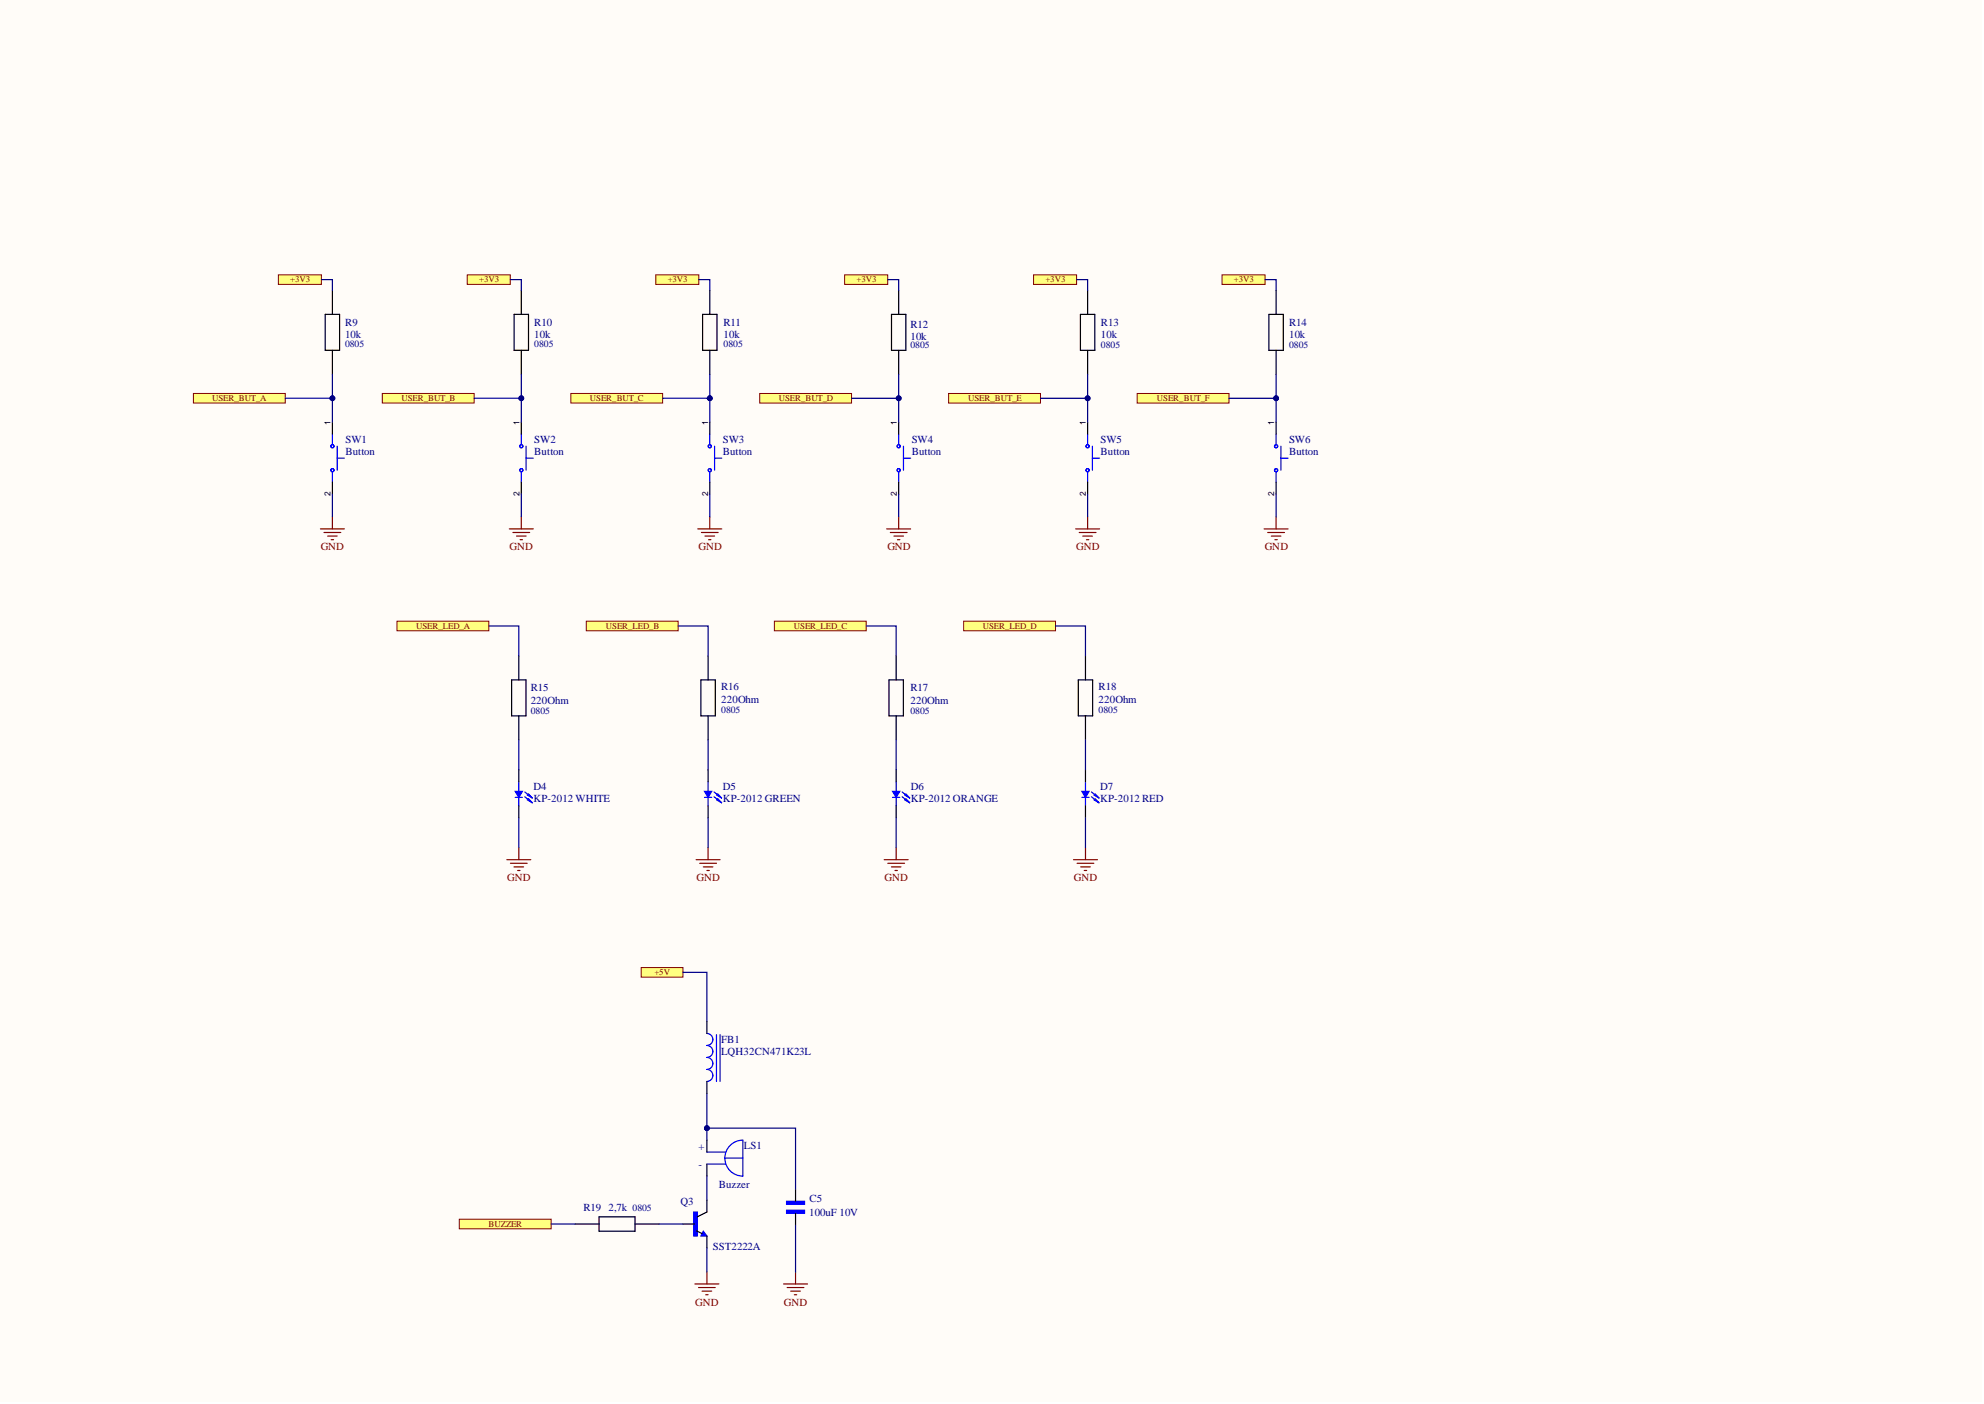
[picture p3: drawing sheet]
<svg xmlns="http://www.w3.org/2000/svg" width="420mm" height="297mm" viewBox="0 0 420 297" stroke-linecap="round" stroke-linejoin="round" font-family="sans-serif">
<g fill="#fffcf8">
<path d="M0 0h419.2v296.5h-419.2z" fill-rule="evenodd"/>
<path d="M0 0h419.2v296.5h-419.2z" fill-rule="evenodd"/>
</g>
<g fill="none" stroke="#00f" stroke-width=".25">
<path d="M70.3 91.9v2.1M70.3 99.9v2.1M71.3 94.4v5.1M71.3 96.9h1.6"/>
<circle cx="70.3" cy="94.4" r=".33"/>
<circle cx="70.3" cy="99.5" r=".33"/>
</g>
<path d="M68.8 66.5h3.1v7.6h-3.1zM70.3 61.4v5.1M70.3 74.1v5.1M70.3 89.3v2.6M70.3 102v2.5" fill="none" stroke="#000" stroke-width=".25"/>
<path d="M40.9 83.2h19.5v2.1h-19.5z" fill-rule="evenodd" fill="#ffff80"/>
<path d="M40.9 83.2h19.5v2.1h-19.5z" fill="none" stroke="#800000" stroke-width=".21"/>
<path d="M67.8 111.9h5.1M68.6 112.7h3.5M69.3 113.4h2M70.1 114.2h.5M70.3 109.4v2.5" fill="none" stroke="#800000" stroke-width=".25"/>
<g fill="none" stroke="#00f" stroke-width=".25">
<path d="M110.3 91.9v2.1M110.3 99.9v2.1M111.3 94.4v5.1M111.3 96.9h1.5"/>
<circle cx="110.3" cy="99.5" r=".33"/>
<circle cx="110.3" cy="94.4" r=".33"/>
</g>
<path d="M108.8 66.5h3v7.6h-3zM110.3 61.4v5.1M110.3 74.1v5.1M110.3 89.3v2.6M110.3 102v2.5" fill="none" stroke="#000" stroke-width=".25"/>
<path d="M80.9 83.2h19.4v2.1h-19.4z" fill-rule="evenodd" fill="#ffff80"/>
<path d="M80.9 83.2h19.4v2.1h-19.4z" fill="none" stroke="#800000" stroke-width=".21"/>
<path d="M107.8 111.9h5M108.5 112.7h3.6M109.3 113.4h2M110.1 114.2h.5M110.3 109.4v2.5" fill="none" stroke="#800000" stroke-width=".25"/>
<g fill="none" stroke="#00f" stroke-width=".25">
<path d="M150.2 91.9v2.1M150.2 99.9v2.1M151.2 94.4v5.1M151.2 96.9h1.5"/>
<circle cx="150.2" cy="99.5" r=".33"/>
<circle cx="150.2" cy="94.4" r=".33"/>
</g>
<path d="M148.7 66.5h3v7.6h-3zM150.2 61.4v5.1M150.2 74.1v5.1M150.2 89.3v2.6M150.2 102v2.5" fill="none" stroke="#000" stroke-width=".25"/>
<path d="M120.8 83.2h19.4v2.1h-19.4z" fill-rule="evenodd" fill="#ffff80"/>
<path d="M120.8 83.2h19.4v2.1h-19.4z" fill="none" stroke="#800000" stroke-width=".21"/>
<path d="M147.7 111.9h5M148.4 112.7h3.6M149.2 113.4h2M149.9 114.2h.5M150.2 109.4v2.5" fill="none" stroke="#800000" stroke-width=".25"/>
<g fill="none" stroke="#00f" stroke-width=".25">
<path d="M190.2 91.9v2.1M190.2 99.9v2.1M191.2 94.4v5.1M191.2 96.9h1.5"/>
<circle cx="190.2" cy="94.4" r=".33"/>
<circle cx="190.2" cy="99.5" r=".33"/>
</g>
<path d="M188.6 66.5h3.1v7.6h-3.1zM190.2 61.4v5.1M190.2 74.1v5.1M190.2 89.3v2.6M190.2 102v2.5" fill="none" stroke="#000" stroke-width=".25"/>
<path d="M160.7 83.2h19.5v2.1h-19.5z" fill-rule="evenodd" fill="#ffff80"/>
<path d="M160.7 83.2h19.5v2.1h-19.5z" fill="none" stroke="#800000" stroke-width=".21"/>
<path d="M187.6 111.9h5.1M188.4 112.7h3.5M189.1 113.4h2.1M189.9 114.2h.5M190.2 109.4v2.5" fill="none" stroke="#800000" stroke-width=".25"/>
<g fill="none" stroke="#00f" stroke-width=".25">
<path d="M230.1 91.9v2.1M230.1 99.9v2.1M231.1 94.4v5.1M231.1 96.9h1.6"/>
<circle cx="230.1" cy="94.4" r=".33"/>
<circle cx="230.1" cy="99.5" r=".33"/>
</g>
<path d="M228.6 66.5h3.1v7.6h-3.1zM230.1 61.4v5.1M230.1 74.1v5.1M230.1 89.3v2.6M230.1 102v2.5" fill="none" stroke="#000" stroke-width=".25"/>
<path d="M200.7 83.2h19.5v2.1h-19.5z" fill-rule="evenodd" fill="#ffff80"/>
<path d="M200.7 83.2h19.5v2.1h-19.5z" fill="none" stroke="#800000" stroke-width=".21"/>
<path d="M227.6 111.9h5.1M228.4 112.7h3.5M229.1 113.4h2M229.9 114.2h.5M230.1 109.4v2.5" fill="none" stroke="#800000" stroke-width=".25"/>
<g fill="none" stroke="#00f" stroke-width=".25">
<path d="M270 91.9v2.1M270 99.9v2.1M271 94.4v5.1M271 96.9h1.6"/>
<circle cx="270" cy="94.4" r=".33"/>
<circle cx="270" cy="99.5" r=".33"/>
</g>
<path d="M268.5 66.5h3v7.6h-3zM270 61.4v5.1M270 74.1v5.1M270 89.3v2.6M270 102v2.5" fill="none" stroke="#000" stroke-width=".25"/>
<path d="M240.6 83.2h19.4v2.1h-19.4z" fill-rule="evenodd" fill="#ffff80"/>
<path d="M240.6 83.2h19.4v2.1h-19.4z" fill="none" stroke="#800000" stroke-width=".21"/>
<path d="M267.5 111.9h5.1M268.2 112.7h3.6M269 113.4h2M269.8 114.2h.5M270 109.4v2.5" fill="none" stroke="#800000" stroke-width=".25"/>
<path d="M58.9 58.1h9.1v2.1h-9.1z" fill-rule="evenodd" fill="#ffff80"/>
<path d="M58.9 58.1h9.1v2.1h-9.1z" fill="none" stroke="#800000" stroke-width=".21"/>
<path d="M98.9 58.1h9.1v2.1h-9.1z" fill-rule="evenodd" fill="#ffff80"/>
<path d="M98.9 58.1h9.1v2.1h-9.1z" fill="none" stroke="#800000" stroke-width=".21"/>
<path d="M138.8 58.1h9.1v2.1h-9.1z" fill-rule="evenodd" fill="#ffff80"/>
<path d="M138.8 58.1h9.1v2.1h-9.1z" fill="none" stroke="#800000" stroke-width=".21"/>
<path d="M178.7 58.1h9.1v2.1h-9.1z" fill-rule="evenodd" fill="#ffff80"/>
<path d="M178.7 58.1h9.1v2.1h-9.1z" fill="none" stroke="#800000" stroke-width=".21"/>
<path d="M218.7 58.1h9.1v2.1h-9.1z" fill-rule="evenodd" fill="#ffff80"/>
<path d="M218.7 58.1h9.1v2.1h-9.1z" fill="none" stroke="#800000" stroke-width=".21"/>
<path d="M258.6 58.1h9.1v2.1h-9.1z" fill-rule="evenodd" fill="#ffff80"/>
<path d="M258.6 58.1h9.1v2.1h-9.1z" fill="none" stroke="#800000" stroke-width=".21"/>
<path d="M148.8 260.5l.8 1h-1.3z" fill="#00f"/>
<path d="M148.8 260.5l.8 1h-1.3z" fill="none" stroke="#00f" stroke-width=".25"/>
<path d="M146.8 256.4h.7v5.1h-.7z" fill-rule="evenodd" fill="#00f"/>
<path d="M146.8 256.4h.7v5.1h-.7z" fill="none" stroke="#00f" stroke-width=".25"/>
<path d="M121.7 259h5.1M126.8 257.4h7.6v3.1h-7.6zM134.4 259h5M144.5 259h2.5M149.6 253.9v2.5l-2.1 1M147.3 260.4l1.3 .6M149.6 261.5v2.5" fill="none" stroke="#000" stroke-width=".25"/>
<path d="M97.2 257.9h19.4v2.1h-19.4z" fill-rule="evenodd" fill="#ffff80"/>
<path d="M97.2 257.9h19.4v2.1h-19.4z" fill="none" stroke="#800000" stroke-width=".21"/>
<path d="M147 271.6h5.1M147.8 272.4h3.5M148.6 273.2h2M149.3 273.9h.5M149.6 269.1v2.5" fill="none" stroke="#800000" stroke-width=".25"/>
<path d="M135.7 204.7h8.8v2h-8.8z" fill-rule="evenodd" fill="#ffff80"/>
<path d="M135.7 204.7h8.8v2h-8.8z" fill="none" stroke="#800000" stroke-width=".21"/>
<path d="M166.4 254.1h3.8v.7h-3.8z" fill-rule="evenodd" fill="#00f"/>
<path d="M166.4 254.1h3.8v.7h-3.8z" fill="none" stroke="#00f" stroke-width=".25"/>
<path d="M166.4 256h3.8v.7h-3.8z" fill-rule="evenodd" fill="#00f"/>
<path d="M109 168.7h1.5M109.8 165.4v2M109.8 168.7v1.8M111 168.6l1.6 1.2M111 167.6l1.6 1.2M111.6 169.2l1 .6M111.6 168.2l1 .6M111.8 169l.8 .8M111.8 167.9l.8 .9M166.4 256h3.8v.7h-3.8z" fill="none" stroke="#00f" stroke-width=".25"/>
<path d="M168.3 251.6v2.5M168.3 256.7v2.5" fill="none" stroke="#000" stroke-width=".25"/>
<path d="M165.8 271.6h5.1M166.6 272.4h3.5M167.3 273.2h2M168.1 273.9h.5M168.3 269.1v2.5" fill="none" stroke="#800000" stroke-width=".25"/>
<path d="M109 167.4h1.5l-.7 1.3z" fill="#00f"/>
<path d="M109 167.4h1.5l-.7 1.3z" fill="none" stroke="#00f" stroke-width=".25"/>
<path d="M109.8 138.8v5M108.3 143.8h3v7.7h-3zM109.8 151.5v5M109.8 162.9v2.5M109.8 170.5v2.5" fill="none" stroke="#000" stroke-width=".25"/>
<path d="M109.8 179.3v2.6M107.2 181.9h5.1M108 182.6h3.6M108.8 183.4h2M109.5 184.2h.5" fill="none" stroke="#800000" stroke-width=".25"/>
<path d="M84 131.4h19.4v2.1h-19.4z" fill-rule="evenodd" fill="#ffff80"/>
<path d="M84 131.4h19.4v2.1h-19.4z" fill="none" stroke="#800000" stroke-width=".21"/>
<path d="M149.1 168.7h1.5M149.8 165.4v2M149.8 168.7v1.8M151.1 168.6l1.6 1.2M151.1 167.6l1.6 1.2M151.6 169.2l1.1 .6M151.6 168.2l1.1 .6M151.9 169l.8 .8M151.9 167.9l.8 .9" fill="none" stroke="#00f" stroke-width=".25"/>
<path d="M149.1 167.4h1.5l-.8 1.3z" fill="#00f"/>
<path d="M149.1 167.4h1.5l-.8 1.3z" fill="none" stroke="#00f" stroke-width=".25"/>
<path d="M149.8 138.8v5M148.3 143.8h3v7.7h-3zM149.8 151.5v5M149.8 162.9v2.5M149.8 170.5v2.5" fill="none" stroke="#000" stroke-width=".25"/>
<path d="M149.8 179.3v2.6M147.3 181.9h5.1M148.1 182.6h3.5M148.8 183.4h2M149.6 184.2h.5" fill="none" stroke="#800000" stroke-width=".25"/>
<path d="M124.1 131.4h19.4v2.1h-19.4z" fill-rule="evenodd" fill="#ffff80"/>
<path d="M124.1 131.4h19.4v2.1h-19.4z" fill="none" stroke="#800000" stroke-width=".21"/>
<path d="M188.9 168.7h1.5M189.6 165.4v2M189.6 168.7v1.8M190.9 168.6l1.6 1.2M190.9 167.6l1.6 1.2M191.4 169.2l1.1 .6M191.4 168.2l1.1 .6M191.7 169l.8 .8M191.7 167.9l.8 .9" fill="none" stroke="#00f" stroke-width=".25"/>
<path d="M188.9 167.4h1.5l-.8 1.3z" fill="#00f"/>
<path d="M188.9 167.4h1.5l-.8 1.3z" fill="none" stroke="#00f" stroke-width=".25"/>
<path d="M189.6 138.8v5M188.1 143.8h3v7.7h-3zM189.6 151.5v5M189.6 162.9v2.5M189.6 170.5v2.5" fill="none" stroke="#000" stroke-width=".25"/>
<path d="M189.6 179.3v2.6M187.1 181.9h5.1M187.9 182.6h3.5M188.6 183.4h2M189.4 184.2h.5" fill="none" stroke="#800000" stroke-width=".25"/>
<path d="M163.9 131.4h19.4v2.1h-19.4z" fill-rule="evenodd" fill="#ffff80"/>
<path d="M163.9 131.4h19.4v2.1h-19.4z" fill="none" stroke="#800000" stroke-width=".21"/>
<path d="M228.9 168.7h1.5M229.7 165.4v2M229.7 168.7v1.8M230.9 168.6l1.6 1.2M230.9 167.6l1.6 1.2M231.5 169.2l1 .6M231.5 168.2l1 .6M231.7 169l.8 .8M231.7 167.9l.8 .9" fill="none" stroke="#00f" stroke-width=".25"/>
<path d="M228.9 167.4h1.5l-.7 1.3z" fill="#00f"/>
<path d="M228.9 167.4h1.5l-.7 1.3z" fill="none" stroke="#00f" stroke-width=".25"/>
<path d="M229.7 138.8v5M228.2 143.8h3v7.7h-3zM229.7 151.5v5M229.7 162.9v2.5M229.7 170.5v2.5" fill="none" stroke="#000" stroke-width=".25"/>
<path d="M229.7 179.3v2.6M227.1 181.9h5.1M227.9 182.6h3.6M228.7 183.4h2M229.4 184.2h.5" fill="none" stroke="#800000" stroke-width=".25"/>
<path d="M203.9 131.4h19.4v2.1h-19.4z" fill-rule="evenodd" fill="#ffff80"/>
<path d="M203.9 131.4h19.4v2.1h-19.4z" fill="none" stroke="#800000" stroke-width=".21"/>
<path d="M149.6 218.6a1.27 1.27 0 0 1 1.2 1.3 1.27 1.27 0 0 1-1.2 1.3 1.27 1.27 0 0 1 1.2 1.3 1.27 1.27 0 0 1-1.2 1.2 1.27 1.27 0 0 1 1.2 1.3 1.27 1.27 0 0 1-1.2 1.3 1.27 1.27 0 0 1 1.2 1.2 1.27 1.27 0 0 1-1.2 1.3M151.6 218.9v9.9M152.4 218.9v9.9M149.6 246.3h3.9M149.6 243.7h3.9M153.4 245h3.8M154.5 242.3a3.8 3.8 0 0 1 2.7-1.1v7.6a3.8 3.8 0 0 1-3.5-2.3 3.8 3.8 0 0 1 .8-4.2z" fill="none" stroke="#00f" stroke-width=".25"/>
<path d="M149.6 216.1v2.5M149.6 228.8v2.5M149.6 241.2v2.5M149.6 246.3v2.5" fill="none" stroke="#000" stroke-width=".25"/>
<path d="M60.4 84.3h9.9" fill="none" stroke="#000080" stroke-width=".25"/>
<circle cx="70.3" cy="84.3" r=".51" fill="#000080"/>
<circle cx="70.3" cy="84.3" r=".51" fill="none" stroke="#000080" stroke-width=".21"/>
<path d="M100.3 84.3h10M70.3 104.5v4.9" fill="none" stroke="#000080" stroke-width=".25"/>
<circle cx="110.3" cy="84.3" r=".51" fill="#000080"/>
<circle cx="110.3" cy="84.3" r=".51" fill="none" stroke="#000080" stroke-width=".21"/>
<path d="M140.2 84.3h10M110.3 104.5v4.9" fill="none" stroke="#000080" stroke-width=".25"/>
<circle cx="150.2" cy="84.3" r=".51" fill="#000080"/>
<circle cx="150.2" cy="84.3" r=".51" fill="none" stroke="#000080" stroke-width=".21"/>
<path d="M180.2 84.3h10M150.2 104.5v4.9" fill="none" stroke="#000080" stroke-width=".25"/>
<circle cx="190.2" cy="84.3" r=".51" fill="#000080"/>
<circle cx="190.2" cy="84.3" r=".51" fill="none" stroke="#000080" stroke-width=".21"/>
<path d="M220.2 84.3h9.9M190.2 104.5v4.9" fill="none" stroke="#000080" stroke-width=".25"/>
<circle cx="230.1" cy="84.3" r=".51" fill="#000080"/>
<circle cx="230.1" cy="84.3" r=".51" fill="none" stroke="#000080" stroke-width=".21"/>
<path d="M260 84.3h10M230.1 104.5v4.9" fill="none" stroke="#000080" stroke-width=".25"/>
<circle cx="270" cy="84.3" r=".51" fill="#000080"/>
<circle cx="270" cy="84.3" r=".51" fill="none" stroke="#000080" stroke-width=".21"/>
<path d="M68 59.2h2.3v2.2M108 59.2h2.3v2.2M147.9 59.2h2.3v2.2M187.8 59.2h2.4v2.2M227.8 59.2h2.3v2.2M267.7 59.2h2.3v2.2M270 104.5v4.9M144.5 205.7h5.1v10.4M149.6 238.7h18.7v12.9M116.6 259h5.1M139.4 259h5.1M149.6 248.8v5.1" fill="none" stroke="#000080" stroke-width=".25"/>
<circle cx="149.6" cy="238.7" r=".51" fill="#000080"/>
<circle cx="149.6" cy="238.7" r=".51" fill="none" stroke="#000080" stroke-width=".21"/>
<path d="M149.6 231.3v9.9M168.3 259.2v9.9M149.6 264v5.1" fill="none" stroke="#000080" stroke-width=".25"/>
<circle cx="149.6" cy="238.7" r=".51" fill="#000080"/>
<circle cx="149.6" cy="238.7" r=".51" fill="none" stroke="#000080" stroke-width=".21"/>
<g fill="none" stroke="#000080" stroke-width=".25">
<path d="M70.3 79.2v10.1M103.4 132.4h6.4v6.4M143.5 132.4h6.3v6.4M183.3 132.4h6.3v6.4M223.3 132.4h6.4v6.4M109.8 156.5v6.4M149.8 156.5v6.4M189.6 156.5v6.4M229.7 156.5v6.4M109.8 173v6.3M149.8 173v6.3M189.6 173v6.3"/>
<path d="M229.7 173v6.3"/>
</g>
<circle cx="70.3" cy="84.3" r=".51" fill="#000080"/>
<circle cx="70.3" cy="84.3" r=".51" fill="none" stroke="#000080" stroke-width=".21"/>
<path d="M110.3 79.2v10.1" fill="none" stroke="#000080" stroke-width=".25"/>
<circle cx="110.3" cy="84.3" r=".51" fill="#000080"/>
<circle cx="110.3" cy="84.3" r=".51" fill="none" stroke="#000080" stroke-width=".21"/>
<path d="M150.2 79.2v10.1" fill="none" stroke="#000080" stroke-width=".25"/>
<circle cx="150.2" cy="84.3" r=".51" fill="#000080"/>
<circle cx="150.2" cy="84.3" r=".51" fill="none" stroke="#000080" stroke-width=".21"/>
<path d="M190.2 79.2v10.1" fill="none" stroke="#000080" stroke-width=".25"/>
<circle cx="190.2" cy="84.3" r=".51" fill="#000080"/>
<circle cx="190.2" cy="84.3" r=".51" fill="none" stroke="#000080" stroke-width=".21"/>
<path d="M230.1 79.2v10.1" fill="none" stroke="#000080" stroke-width=".25"/>
<circle cx="230.1" cy="84.3" r=".51" fill="#000080"/>
<circle cx="230.1" cy="84.3" r=".51" fill="none" stroke="#000080" stroke-width=".21"/>
<path d="M270 79.2v10.1" fill="none" stroke="#000080" stroke-width=".25"/>
<circle cx="270" cy="84.3" r=".51" fill="#000080"/>
<circle cx="270" cy="84.3" r=".51" fill="none" stroke="#000080" stroke-width=".21"/>
<g font-size="2.3" fill="#000080">
<text x="73" y="69">R9</text>
<text x="73" y="71.6">10k</text>
<text x="113.1" y="69">R10</text>
<text x="113.1" y="71.6">10k</text>
<text x="153.1" y="69">R11</text>
<text x="153.1" y="71.6">10k</text>
<text x="192.7" y="69.3">R12</text>
<text x="192.7" y="71.8">10k</text>
<text x="233" y="69">R13</text>
<text x="233" y="71.6">10k</text>
<text x="272.8" y="69">R14</text>
<text x="272.8" y="71.6">10k</text>
<text x="73.1" y="93.6">SW1</text>
<text x="113.1" y="93.6">SW2</text>
<text x="152.9" y="93.6">SW3</text>
<text x="192.9" y="93.6">SW4</text>
<text x="232.9" y="93.6">SW5</text>
<text x="272.8" y="93.6">SW6</text>
<text x="73.1" y="96.2">Button</text>
<text x="113.1" y="96.2">Button</text>
<text x="152.9" y="96.2">Button</text>
<text x="192.9" y="96.2">Button</text>
<text x="232.9" y="96.2">Button</text>
<text x="272.8" y="96.2">Button</text>
<text x="112.3" y="146.1">R15</text>
<text x="112.3" y="148.9">220Ohm</text>
<text x="152.6" y="145.9">R16</text>
<text x="152.6" y="148.7">220Ohm</text>
<text x="192.7" y="146.1">R17</text>
<text x="192.7" y="148.9">220Ohm</text>
<text x="232.5" y="145.9">R18</text>
<text x="232.5" y="148.7">220Ohm</text>
<text x="112.9" y="167.2">D4</text>
<text x="152.9" y="167.2">D5</text>
<text x="192.7" y="167.2">D6</text>
<text x="232.8" y="167.2">D7</text>
<text x="112.9" y="169.7">KP-2012 WHITE</text>
<text x="152.9" y="169.7">KP-2012 GREEN</text>
<text x="192.7" y="169.7">KP-2012 ORANGE</text>
<text x="232.8" y="169.7">KP-2012 RED</text>
<text x="152.6" y="220.7">FB1</text>
<text x="152.6" y="223.2">LQH32CN471K23L</text>
<text x="147.8" y="243.2">+</text>
<text x="157.4" y="243">LS1</text>
<text x="147.8" y="247">-</text>
<text x="152.1" y="251.4">Buzzer</text>
<text x="123.5" y="256.2">R19</text>
<text x="128.8" y="256.2">2,7k</text>
<text x="144" y="254.9">Q3</text>
<text x="171.2" y="257.2">100uF 10V</text>
<text x="171.3" y="254.3">C5</text>
<text x="150.8" y="264.5">SST2222A</text>
</g>
<g font-size="2.3" fill="#800000">
<text x="67.9" y="116.5">GND</text>
<text x="107.8" y="116.5">GND</text>
<text x="147.8" y="116.5">GND</text>
<text x="187.8" y="116.5">GND</text>
<text x="227.7" y="116.5">GND</text>
<text x="267.6" y="116.5">GND</text>
<text x="107.3" y="186.4">GND</text>
<text x="147.4" y="186.4">GND</text>
<text x="187.2" y="186.4">GND</text>
<text x="227.2" y="186.4">GND</text>
<text x="147.1" y="276.2">GND</text>
<text x="165.9" y="276.2">GND</text>
</g>
<g font-size="2" fill="#000080">
<text x="73" y="73.4">0805</text>
<text x="113.1" y="73.4">0805</text>
<text x="153.1" y="73.4">0805</text>
<text x="192.7" y="73.7">0805</text>
<text x="233" y="73.7">0805</text>
<text x="272.8" y="73.7">0805</text>
<text x="112.3" y="151">0805</text>
<text x="152.6" y="150.8">0805</text>
<text x="192.7" y="151">0805</text>
<text x="232.5" y="150.8">0805</text>
<text x="133.8" y="256.3">0805</text>
</g>
<g font-size="1.9" fill="#800000">
<text x="61.4" y="59.8">+3V3</text>
<text x="101.4" y="59.8">+3V3</text>
<text x="141.3" y="59.8">+3V3</text>
<text x="181.3" y="59.8">+3V3</text>
<text x="221.2" y="59.8">+3V3</text>
<text x="261.1" y="59.8">+3V3</text>
<text x="44.9" y="84.9">USER_BUT_A</text>
<text x="84.9" y="84.9">USER_BUT_B</text>
<text x="124.8" y="84.9">USER_BUT_C</text>
<text x="164.8" y="84.9">USER_BUT_D</text>
<text x="204.8" y="84.9">USER_BUT_E</text>
<text x="244.8" y="84.9">USER_BUT_F</text>
<text x="88" y="133">USER_LED_A</text>
<text x="128.2" y="133">USER_LED_B</text>
<text x="168" y="133">USER_LED_C</text>
<text x="208" y="133">USER_LED_D</text>
<text x="138.5" y="206.3">+5V</text>
<text x="103.3" y="259.6">BUZZER</text>
</g>
<g font-size="1.8">
<text x="70" y="89.8" transform="rotate(-90 70 89.8)">1</text>
<text x="109.9" y="89.8" transform="rotate(-90 109.9 89.8)">1</text>
<text x="149.8" y="89.8" transform="rotate(-90 149.8 89.8)">1</text>
<text x="189.8" y="89.8" transform="rotate(-90 189.8 89.8)">1</text>
<text x="229.8" y="89.8" transform="rotate(-90 229.8 89.8)">1</text>
<text x="269.6" y="89.8" transform="rotate(-90 269.6 89.8)">1</text>
<text x="70" y="105" transform="rotate(-90 70 105)">2</text>
<text x="109.9" y="105" transform="rotate(-90 109.9 105)">2</text>
<text x="149.8" y="105" transform="rotate(-90 149.8 105)">2</text>
<text x="189.8" y="105" transform="rotate(-90 189.8 105)">2</text>
<text x="229.8" y="105" transform="rotate(-90 229.8 105)">2</text>
<text x="269.6" y="105" transform="rotate(-90 269.6 105)">2</text>
</g>
</svg>
